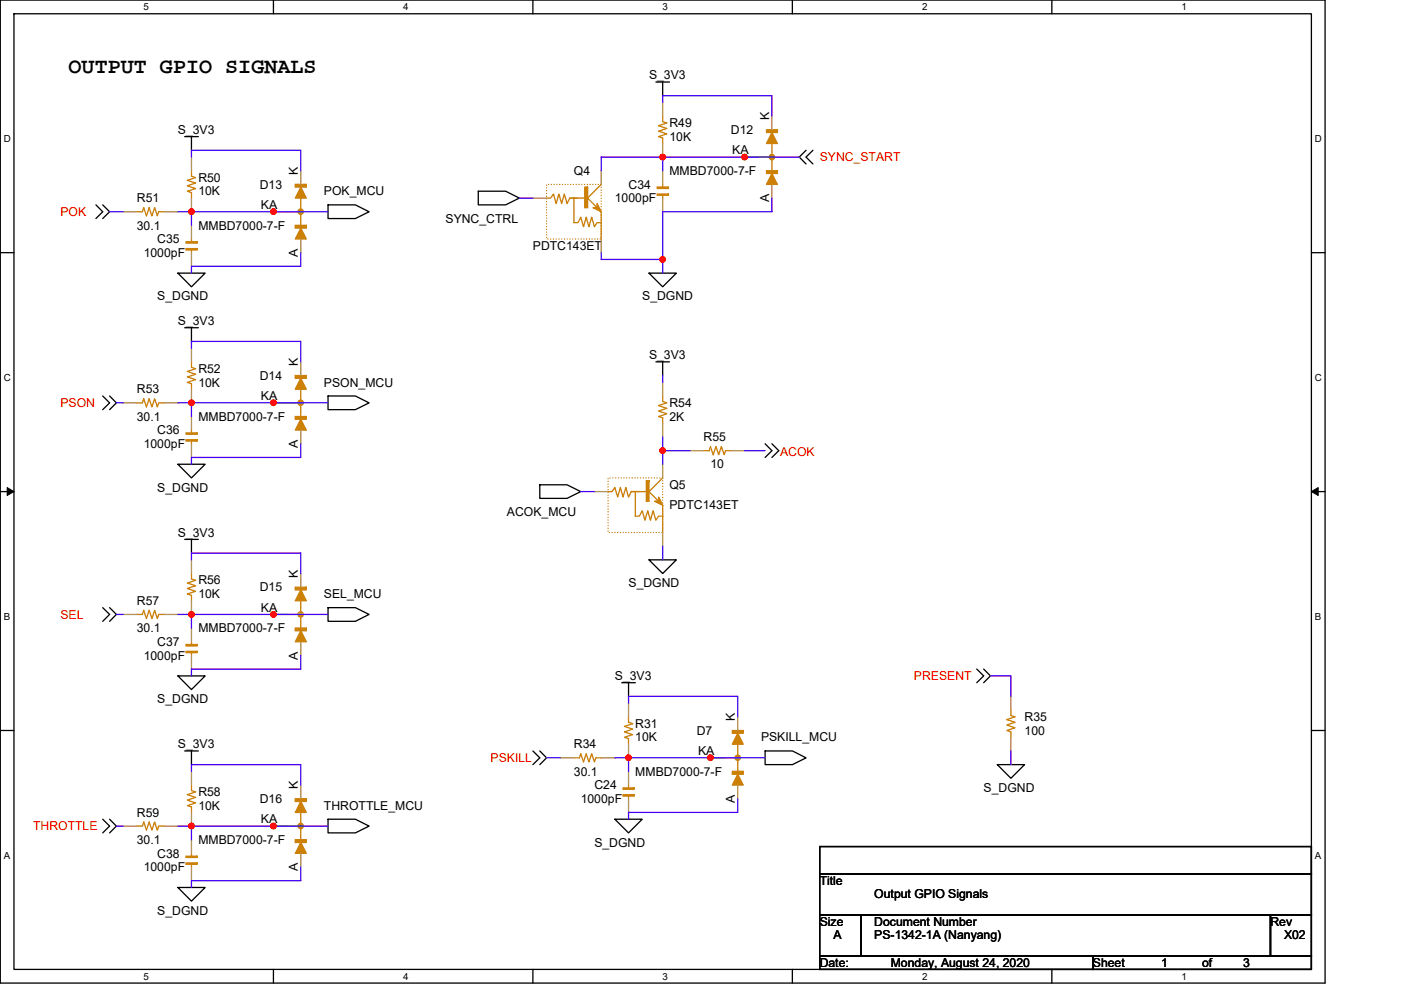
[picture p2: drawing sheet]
<svg xmlns="http://www.w3.org/2000/svg" width="297mm" height="210mm" viewBox="0 0 297 210" stroke-linecap="round" stroke-linejoin="round" font-family="sans-serif">
<path d="M.1 0h280.8v208.5h-280.8zM3 2.9h275v202.7h-275z" fill="none" stroke="#000" stroke-width=".28"/>
<g fill="#fff">
<path d="M30.5 .3h1.1v2.3h-1.1z"/>
<path d="M30.5 205.9h1.1v2.3h-1.1z"/>
</g>
<path d="M58 0v2.9M58 205.6v2.9" fill="none" stroke="#000" stroke-width=".28"/>
<g fill="#fff">
<path d="M85.5 .3h1.1v2.3h-1.1z"/>
<path d="M85.5 205.9h1.1v2.3h-1.1z"/>
</g>
<path d="M113 0v2.9M113 205.6v2.9" fill="none" stroke="#000" stroke-width=".28"/>
<g fill="#fff">
<path d="M140.5 .3h1.1v2.3h-1.1z"/>
<path d="M140.5 205.9h1.1v2.3h-1.1z"/>
</g>
<path d="M168 0v2.9M168 205.6v2.9" fill="none" stroke="#000" stroke-width=".28"/>
<g fill="#fff">
<path d="M195.5 .3h1.2v2.3h-1.2z"/>
<path d="M195.5 205.9h1.2v2.3h-1.2z"/>
</g>
<path d="M223 0v2.9M223 205.6v2.9" fill="none" stroke="#000" stroke-width=".28"/>
<g fill="#fff">
<path d="M250.5 .3h1.2v2.3h-1.2z"/>
<path d="M250.5 205.9h1.2v2.3h-1.2z"/>
<path d="M.8 28.3h1.5v2.3h-1.5z"/>
<path d="M278.8 28.3h1.5v2.3h-1.5z"/>
<path d="M.8 78.9h1.5v2.3h-1.5z"/>
<path d="M278.8 78.9h1.5v2.3h-1.5z"/>
</g>
<path d="M.1 53.6h2.9M278 53.6h2.9" fill="none" stroke="#000" stroke-width=".28"/>
<g fill="#fff">
<path d="M.8 129.6h1.4v2.3h-1.4z"/>
<path d="M278.8 129.6h1.4v2.3h-1.4z"/>
</g>
<path d="M.1 104.3h2.9M278 104.3h2.9" fill="none" stroke="#000" stroke-width=".28"/>
<path d="M1.5 103.4l1.5 .9-1.5 .8zM278 104.3l1.5-.9v1.7z" fill="#000" stroke="#000" stroke-width=".21"/>
<g fill="#fff">
<path d="M.8 180.3h1.4v2.3h-1.4z"/>
<path d="M278.8 180.3h1.4v2.3h-1.4z"/>
</g>
<g fill="none" stroke="#000" stroke-width=".28">
<path d="M139.1 17.4h2.8M140.5 17.4v2.9M39.2 29h2.9M40.6 29v2.9M170.9 31.9l-1.4 1.4 1.4 1.5M172.4 31.9l-1.5 1.4 1.5 1.5M20.3 43.5l1.5 1.4-1.5 1.5M21.8 43.5l1.4 1.4-1.4 1.5M37.7 57.9h5.8l-2.9 2.9zM69.6 43.5h5.8l2.8 1.4-2.8 1.5h-5.8zM101.4 40.6h5.8l2.9 1.4-2.9 1.5h-5.8zM137.6 57.9h5.8l-2.9 2.9z"/>
<path d="M39.2 69.5h2.9M40.6 69.5v2.9M139.1 76.8h2.8M140.5 76.8v2.9M21.8 84l1.4 1.4-1.4 1.5M23.2 84l1.5 1.4-1.5 1.5M37.7 98.5h5.8l-2.9 2.9zM69.6 84h5.8l2.8 1.4-2.8 1.5h-5.8zM162.2 94.1l1.5 1.5-1.5 1.4M163.7 94.1l1.4 1.5-1.4 1.4M39.2 114.4h2.9M40.6 114.4v2.9"/>
<path d="M114.4 102.8h5.8l2.9 1.5-2.9 1.4h-5.8zM137.6 118.7h5.8l-2.9 2.9zM21.8 128.9l1.4 1.4-1.4 1.5M23.2 128.9l1.5 1.4-1.5 1.5M69.6 128.9h5.8l2.8 1.4-2.8 1.5h-5.8zM.1 154.9h2.9M37.7 143.4h5.8l-2.9 2.9zM39.2 159.3h2.9M40.6 159.3v2.9M113 159.3l1.4 1.4-1.4 1.5M114.4 159.3l1.5 1.4-1.5 1.5M131.8 144.8h2.9"/>
<path d="M133.3 144.8v2.9M162.2 159.3h5.8l2.9 1.4-2.9 1.5h-5.8zM207.1 141.9l1.5 1.5-1.5 1.4M208.6 141.9l1.4 1.5-1.4 1.4M278 154.9h2.9M21.8 173.8l1.4 1.4-1.4 1.5M23.2 173.8l1.5 1.4-1.5 1.5M69.6 173.8h5.8l2.8 1.4-2.8 1.5h-5.8zM130.4 173.8h5.8l-2.9 2.9zM173.8 179.6h104.2v5.7h-104.2zM211.5 162.2h5.7l-2.9 2.9zM37.7 188.2h5.8l-2.9 2.9z"/>
<path d="M173.8 194h8.7v8.7h-8.7zM173.8 185.3h104.2v8.7h-104.2zM182.5 194h86.9v8.7h-86.9zM269.4 194h8.6v8.7h-8.6zM173.8 202.7h57.9v2.9h-57.9zM231.7 202.7h46.3v2.9h-46.3z"/>
</g>
<g fill="none" stroke="#cc8006" stroke-width=".28">
<path d="M40.6 36.2v1.2l.9 .3-1.8 .5 1.8 .6-1.8 .6 1.8 .6-1.8 .6 .9 .3v1.1M127.5 39.1l-2.9 2.9h-3.8M140.5 39.1v.6M140.5 24.6v1.2l.9 .3-1.8 .6 1.8 .5-1.8 .6 1.8 .6-1.8 .6 .9 .3v1.1M160.8 33.3h2.9v2.9M163.7 30.4v2.9M29 44.9h1.2l.3-.9 .5 1.8 .6-1.8 .6 1.8 .6-1.8 .6 1.8 .3-.9h1.1M40.6 50.7v.6M40.6 53v.6M60.9 44.9h2.9v2.9M63.8 42v2.9M115.9 42h.9l.5-.9 .6 2.1 .6-2.1 .6 2.1 .6-2.1 .5 2.1 .6-1.2h1.8"/>
<path d="M121.7 42v5.2h.9l.5-1.1 .6 2 .6-2 .6 2 .6-2 .5 2 .6-.9h.9M124.6 42l2.9 2.9v5.8M140.5 41.4v.6M40.6 76.8v1.1l.9 .3-1.8 .6 1.8 .6-1.8 .5 1.8 .6-1.8 .6 .9 .3v1.1M29 85.4h1.2l.3-.8 .5 1.7 .6-1.7 .6 1.7 .6-1.7 .6 1.7 .3-.9h1.1M40.6 91.2v.6M40.6 93.6v.5M60.9 85.4h2.9v2.9M63.8 82.6v2.8M140.5 84v1.2l.9 .2-1.8 .6 1.8 .6-1.8 .6 1.8 .6-1.8 .5 .9 .3v1.2M149.2 95.6h1.1l.3-.9 .6 1.8 .6-1.8 .6 1.8 .5-1.8 .6 1.8 .3-.9h1.2M128.9 104.3h.9l.6-.9 .6 2 .5-2 .6 2 .6-2 .6 2 .5-1.1h1.8"/>
<path d="M134.7 104.3v5.2h.9l.6-1.2 .5 2 .6-2 .6 2 .6-2 .6 2 .5-.8h.9M137.6 104.3l2.9 2.9v5.7M140.5 101.4l-2.9 2.9h-3.8M29 130.3h1.2l.3-.8 .5 1.7 .6-1.7 .6 1.7 .6-1.7 .6 1.7 .3-.9h1.1M40.6 136.1v.6M40.6 138.4v.6M40.6 121.6v1.2l.9 .3-1.8 .6 1.8 .5-1.8 .6 1.8 .6-1.8 .6 .9 .3v1.1M60.9 130.3h2.9v2.9M63.8 127.4v2.9M133.3 152v1.2l.8 .3-1.7 .6 1.7 .5-1.7 .6 1.7 .6-1.7 .6 .9 .3v1.1M156.4 157.8v2.9M214.3 150.6v1.2l.9 .2-1.7 .6 1.7 .6-1.7 .6 1.7 .6-1.7 .5 .8 .3v1.2"/>
<path d="M29 175.2h1.2l.3-.9 .5 1.8 .6-1.8 .6 1.8 .6-1.8 .6 1.8 .3-.9h1.1M40.6 166.5v1.2l.9 .3-1.8 .6 1.8 .5-1.8 .6 1.8 .6-1.8 .6 .9 .3v1.1M60.9 175.2h2.9v2.9M63.8 172.3v2.9M121.7 160.7h1.1l.3-.8 .6 1.7 .6-1.7 .6 1.7 .6-1.7 .5 1.7 .3-.9h1.2M133.3 166.5v.6M133.3 168.8v.6M153.5 160.7h2.9v2.9M40.6 181v.6M40.6 183.3v.6"/>
</g>
<g fill="none" stroke="#a84" stroke-width=".28">
<path d="M40.6 33.3v2.9M63.8 36.2v2.9M127.5 36.2v2.9M140.5 36.2v2.9M140.5 21.7v2.9M140.5 30.4v2.9M157.9 33.3h2.9M163.7 39.1v2.9M163.7 24.6v2.9M26.1 44.9h2.9M34.8 44.9h2.9M40.6 47.8v2.9"/>
<path d="M40.6 53.6v2.9M40.6 42v2.9M58 44.9h2.9M63.8 50.7v2.9M113 42h2.9M127.5 50.7v2.9M140.5 42v2.9M40.6 73.9v2.9M63.8 76.8v2.9M26.1 85.4h2.9M34.8 85.4h2.9M40.6 82.5v2.9"/>
<path d="M40.6 88.3v2.9M40.6 94.1v2.9M58 85.4h2.9M63.8 91.2v2.9M140.5 98.5v2.9M140.5 81.1v2.9M140.5 89.8v2.9M146.3 95.6h2.9M155 95.6h2.9M40.6 118.7v2.9M126 104.3h2.9M140.5 112.9v2.9"/>
<path d="M26.1 130.3h2.9M34.8 130.3h2.9M40.6 133.2v2.9M40.6 139v2.9M40.6 127.4v2.9M58 130.3h2.9M63.8 136.1v2.9M63.8 121.6v2.9M133.3 149.1v2.9M133.3 157.8v2.9M156.4 152v2.9M214.3 147.7v2.9"/>
<path d="M214.3 156.4v2.9M26.1 175.2h2.9M34.8 175.2h2.9M40.6 178.1v2.9M40.6 163.6v2.9M40.6 172.3v2.9M58 175.2h2.9M63.8 166.5v2.9M118.8 160.7h2.9M127.5 160.7h2.9M133.3 163.6v2.9M133.3 169.4v2.9"/>
<path d="M150.6 160.7h2.9M156.4 166.5v2.9M40.6 183.9v2.9M63.8 181v2.9"/>
</g>
<g fill="#cc8006" stroke="#cc8006" stroke-width=".28">
<path d="M39.5 138.2v.2h2.3v-.2z" fill-rule="evenodd"/>
<path d="M39.5 136.7v.3h2.3v-.3z" fill-rule="evenodd"/>
<path d="M39.5 52.7v.3h2.3v-.3z" fill-rule="evenodd"/>
<path d="M39.5 51.3v.3h2.3v-.3z" fill-rule="evenodd"/>
<path d="M163.7 36.8l1.1 2.3h-2.3z" fill-rule="evenodd"/>
<path d="M162.5 36.2v.6h2.3v-.6z" fill-rule="evenodd"/>
<path d="M163.7 28.1l1.1 2.3h-2.3z" fill-rule="evenodd"/>
<path d="M162.5 27.5v.6h2.3v-.6z" fill-rule="evenodd"/>
<path d="M132.1 168.6v.2h2.3v-.2z" fill-rule="evenodd"/>
<path d="M132.1 167.1v.3h2.3v-.3z" fill-rule="evenodd"/>
<path d="M63.8 133.8l1.1 2.3h-2.3z" fill-rule="evenodd"/>
<path d="M62.6 133.2v.6h2.3v-.6z" fill-rule="evenodd"/>
<path d="M63.8 125.1l1.1 2.3h-2.3z" fill-rule="evenodd"/>
<path d="M62.6 124.5v.6h2.3v-.6z" fill-rule="evenodd"/>
<path d="M39.5 183v.3h2.3v-.3z" fill-rule="evenodd"/>
<path d="M39.5 181.6v.3h2.3v-.3z" fill-rule="evenodd"/>
<path d="M125.7 44h.9v-.8l.9 1.7z" fill-rule="evenodd"/>
<path d="M124 39.7v4.3h.6v-4.3z" fill-rule="evenodd"/>
<path d="M156.4 164.2l1.2 2.3h-2.3z" fill-rule="evenodd"/>
<path d="M155.3 163.6v.6h2.3v-.6z" fill-rule="evenodd"/>
<path d="M156.4 155.5l1.2 2.3h-2.3z" fill-rule="evenodd"/>
<path d="M155.3 154.9v.6h2.3v-.6z" fill-rule="evenodd"/>
<path d="M139.3 41.1v.3h2.4v-.3z" fill-rule="evenodd"/>
<path d="M139.3 39.7v.3h2.4v-.3z" fill-rule="evenodd"/>
<path d="M139.6 105.4l.9 1.8-1.7-.9h.8z" fill-rule="evenodd"/>
<path d="M137 102v4.3h.6v-4.3z" fill-rule="evenodd"/>
<path d="M63.8 178.7l1.1 2.3h-2.3z" fill-rule="evenodd"/>
<path d="M62.6 178.1v.6h2.3v-.6z" fill-rule="evenodd"/>
<path d="M63.8 170l1.1 2.3h-2.3z" fill-rule="evenodd"/>
<path d="M62.6 169.4v.6h2.3v-.6z" fill-rule="evenodd"/>
<path d="M63.8 48.4l1.1 2.3h-2.3z" fill-rule="evenodd"/>
<path d="M62.6 47.8v.6h2.3v-.6z" fill-rule="evenodd"/>
<path d="M63.8 39.7l1.1 2.3h-2.3z" fill-rule="evenodd"/>
<path d="M62.6 39.1v.6h2.3v-.6z" fill-rule="evenodd"/>
<path d="M39.5 93.3v.3h2.3v-.3z" fill-rule="evenodd"/>
<path d="M39.5 91.8v.3h2.3v-.3z" fill-rule="evenodd"/>
<path d="M63.8 88.9l1.1 2.3h-2.3z" fill-rule="evenodd"/>
<path d="M62.6 88.3v.6h2.3v-.6z" fill-rule="evenodd"/>
<path d="M63.8 80.2l1.1 2.3h-2.3z" fill-rule="evenodd"/>
<path d="M62.6 79.7v.5h2.3v-.5z" fill-rule="evenodd"/>
<circle cx="163.7" cy="33.3" r=".57"/>
<circle cx="63.8" cy="130.3" r=".57"/>
<circle cx="156.4" cy="160.7" r=".57"/>
<circle cx="63.8" cy="175.2" r=".57"/>
<circle cx="63.8" cy="44.9" r=".57"/>
<circle cx="63.8" cy="85.4" r=".57"/>
</g>
<path d="M115.9 39.1h11.6v11.6h-11.6zM128.9 101.4h11.6v11.5h-11.6z" fill="none" stroke="#cc8006" stroke-width=".28" stroke-dasharray="0 .6"/>
<g fill="none" stroke="#4200ff" stroke-width=".28">
<path d="M40.6 33.3v-1.4h23.2v4.3M140.5 33.3h-13v2.9M140.5 33.3v2.9M140.5 33.3h29M140.5 21.7v-1.4h23.2v4.3M23.2 44.9h2.9M37.7 44.9h2.9M40.6 44.9v2.9M63.8 53.6v2.9h-23.2v1.4M69.6 44.9h-29M110.1 42h2.9M127.5 53.6v1.4h13"/>
<path d="M140.5 55v2.9M163.7 42v2.9h-23.2v10.1M40.6 73.9v-1.5h23.2v4.4M140.5 79.7v1.4M24.7 85.4h1.4M37.7 85.4h2.9M40.6 85.4h29M40.6 85.4v2.9M63.8 94.1v2.9h-23.2v1.5M140.5 92.7v2.9M140.5 95.6v2.9M140.5 95.6h5.8"/>
<path d="M157.9 95.6h4.3M40.6 118.7v-1.4h23.2v4.3M123.1 104.3h2.9M140.5 115.8v2.9M24.7 130.3h1.4M37.7 130.3h2.9M40.6 130.3h29M40.6 130.3v2.9M63.8 139v2.9h-23.2v1.5M133.3 149.1v-1.4h23.1v4.3M210 143.4h4.3v4.3M214.3 159.3v2.9"/>
<path d="M24.7 175.2h1.4M37.7 175.2h2.9M40.6 175.2h29M40.6 163.6v-1.4h23.2v4.3M40.6 175.2v2.9M115.9 160.7h2.9M130.4 160.7h2.9M133.3 160.7v2.9M133.3 160.7h28.9M156.4 169.4v2.9h-23.1v1.5M63.8 183.9v2.9h-23.2v1.4"/>
</g>
<g fill="#f00" stroke="#f00" stroke-width=".28">
<circle cx="150.6" cy="160.7" r=".57"/>
<circle cx="133.2" cy="160.7" r=".57"/>
<circle cx="157.9" cy="33.3" r=".57"/>
<circle cx="140.5" cy="33.3" r=".57"/>
<circle cx="40.6" cy="44.9" r=".57"/>
<circle cx="58" cy="44.9" r=".57"/>
<circle cx="140.5" cy="55" r=".57"/>
<circle cx="40.6" cy="85.4" r=".57"/>
<circle cx="58" cy="85.4" r=".57"/>
<circle cx="140.5" cy="95.6" r=".57"/>
<circle cx="40.6" cy="130.3" r=".57"/>
<circle cx="58" cy="130.3" r=".57"/>
<circle cx="40.6" cy="175.2" r=".57"/>
<circle cx="58" cy="175.2" r=".57"/>
</g>
<text font-size="4.6" x="14.5" y="15.5">OUTPUT GPIO SIGNALS</text>
<g font-size="2.6">
<text x="137.6" y="16.8">S_3V3</text>
<text x="37.7" y="28.4">S_3V3</text>
<text x="141.9" y="27">R49</text>
<text x="141.9" y="29.9">10K</text>
<text x="155" y="28.4">D12</text>
<text x="163.1" y="25.5" transform="rotate(-90 163.1 25.5)">K</text>
<text x="155.2" y="32.7">KA</text>
<text x="42.1" y="38.5">R50</text>
<text x="42.1" y="41.4">10K</text>
<text x="55.1" y="40">D13</text>
<text x="63.2" y="37.1" transform="rotate(-90 63.2 37.1)">K</text>
<text x="68.7" y="41.4">POK_MCU</text>
<text x="121.7" y="37.1">Q4</text>
<text x="133.3" y="40">C34</text>
<text x="141.9" y="37.1">MMBD7000-7-F</text>
<text x="29" y="42.9">R51</text>
<text x="55.3" y="44.3">KA</text>
<text x="94.5" y="47.2">SYNC_CTRL</text>
<text x="130.4" y="42.9">1000pF</text>
<text x="163.1" y="42.9" transform="rotate(-90 163.1 42.9)">A</text>
<text x="29" y="48.7">30.1</text>
<text x="33.4" y="51.6">C35</text>
<text x="42.1" y="48.7">MMBD7000-7-F</text>
<text x="113" y="53">PDTC143ET</text>
<text x="30.5" y="54.5">1000pF</text>
<text x="63.2" y="54.5" transform="rotate(-90 63.2 54.5)">A</text>
<text x="33.4" y="63.7">S_DGND</text>
<text x="136.2" y="63.7">S_DGND</text>
<text x="37.7" y="69">S_3V3</text>
<text x="63.2" y="77.6" transform="rotate(-90 63.2 77.6)">K</text>
<text x="137.6" y="76.2">S_3V3</text>
<text x="29" y="83.4">R53</text>
<text x="42.1" y="79.1">R52</text>
<text x="42.1" y="82">10K</text>
<text x="55.1" y="80.5">D14</text>
<text x="68.7" y="82">PSON_MCU</text>
<text x="29" y="89.2">30.1</text>
<text x="42.1" y="89.2">MMBD7000-7-F</text>
<text x="55.3" y="84.9">KA</text>
<text x="141.9" y="86.3">R54</text>
<text x="141.9" y="89.2">2K</text>
<text x="30.5" y="95">1000pF</text>
<text x="33.4" y="92.1">C36</text>
<text x="63.2" y="95" transform="rotate(-90 63.2 95)">A</text>
<text x="149.2" y="93.6">R55</text>
<text x="150.6" y="99.4">10</text>
<text x="33.4" y="104.3">S_DGND</text>
<text x="141.9" y="103.7">Q5</text>
<text x="37.7" y="113.8">S_3V3</text>
<text x="107.5" y="109.5">ACOK_MCU</text>
<text x="141.9" y="108">PDTC143ET</text>
<text x="42.1" y="124">R56</text>
<text x="55.1" y="125.4">D15</text>
<text x="63.2" y="122.5" transform="rotate(-90 63.2 122.5)">K</text>
<text x="133.3" y="124.5">S_DGND</text>
<text x="29" y="128.3">R57</text>
<text x="42.1" y="126.9">10K</text>
<text x="55.3" y="129.7">KA</text>
<text x="68.7" y="126.9">SEL_MCU</text>
<text x="29" y="134.1">30.1</text>
<text x="33.4" y="137">C37</text>
<text x="42.1" y="134.1">MMBD7000-7-F</text>
<text x="30.5" y="139.9">1000pF</text>
<text x="63.2" y="139.9" transform="rotate(-90 63.2 139.9)">A</text>
<text x="33.4" y="149.2">S_DGND</text>
<text x="130.4" y="144.2">S_3V3</text>
<text x="134.7" y="154.4">R31</text>
<text x="147.7" y="155.8">D7</text>
<text x="155.8" y="152.9" transform="rotate(-90 155.8 152.9)">K</text>
<text x="217.2" y="152.9">R35</text>
<text x="217.2" y="155.8">100</text>
<text x="37.7" y="158.7">S_3V3</text>
<text x="121.7" y="158.7">R34</text>
<text x="134.7" y="157.3">10K</text>
<text x="148" y="160.1">KA</text>
<text x="161.4" y="157.3">PSKILL_MCU</text>
<text x="63.2" y="167.4" transform="rotate(-90 63.2 167.4)">K</text>
<text x="121.7" y="164.5">30.1</text>
<text x="126" y="167.4">C24</text>
<text x="134.7" y="164.5">MMBD7000-7-F</text>
<text x="208.6" y="168">S_DGND</text>
<text x="29" y="173.2">R59</text>
<text x="42.1" y="168.8">R58</text>
<text x="42.1" y="171.7">10K</text>
<text x="55.1" y="170.3">D16</text>
<text x="68.7" y="171.7">THROTTLE_MCU</text>
<text x="123.1" y="170.3">1000pF</text>
<text x="155.8" y="170.3" transform="rotate(-90 155.8 170.3)">A</text>
<text x="29" y="179">30.1</text>
<text x="42.1" y="179">MMBD7000-7-F</text>
<text x="55.3" y="174.6">KA</text>
<text x="126" y="179.6">S_DGND</text>
<text x="30.5" y="184.8">1000pF</text>
<text x="33.4" y="181.9">C38</text>
<text x="63.2" y="184.8" transform="rotate(-90 63.2 184.8)">A</text>
<text x="173.8" y="187.7">Title</text>
<text x="185.4" y="190.6">Output GPIO Signals</text>
<text x="33.4" y="194">S_DGND</text>
<text x="173.8" y="196.4">Size</text>
<text x="185.4" y="196.4">Document Number</text>
<text x="269.4" y="196.4">Rev</text>
<text x="176.7" y="199.3">A</text>
<text x="185.4" y="199.3">PS-1342-1A (Nanyang)</text>
<text x="272.2" y="199.3">X02</text>
<text x="173.8" y="205">Date:</text>
<text x="188.9" y="205">Monday, August 24, 2020</text>
<text x="231.7" y="205">Sheet</text>
<text x="246.2" y="205">1</text>
<text x="254.9" y="205">of</text>
<text x="263.6" y="205">3</text>
</g>
<g font-size="2.6" fill="#f00">
<text x="173.8" y="34.2">SYNC_START</text>
<text x="12.8" y="45.8">POK</text>
<text x="12.8" y="86.3">PSON</text>
<text x="165.4" y="96.8">ACOK</text>
<text x="12.8" y="131.2">SEL</text>
<text x="193.8" y="144.2">PRESENT</text>
<text x="104" y="161.6">PSKILL</text>
<text x="7" y="176.1">THROTTLE</text>
</g>
<g font-size="2.1">
<text x="30.5" y="2.2">5</text>
<text x="85.5" y="2.2">4</text>
<text x="140.5" y="2.2">3</text>
<text x="195.5" y="2.2">2</text>
<text x="250.5" y="2.2">1</text>
<text x=".8" y="30.1">D</text>
<text x="278.8" y="30.1">D</text>
<text x=".8" y="80.8">C</text>
<text x="278.8" y="80.8">C</text>
<text x=".8" y="131.4">B</text>
<text x="278.8" y="131.4">B</text>
<text x=".8" y="182.1">A</text>
<text x="278.8" y="182.1">A</text>
<text x="30.5" y="207.8">5</text>
<text x="85.5" y="207.8">4</text>
<text x="140.5" y="207.8">3</text>
<text x="195.5" y="207.8">2</text>
<text x="250.5" y="207.8">1</text>
</g>
</svg>
